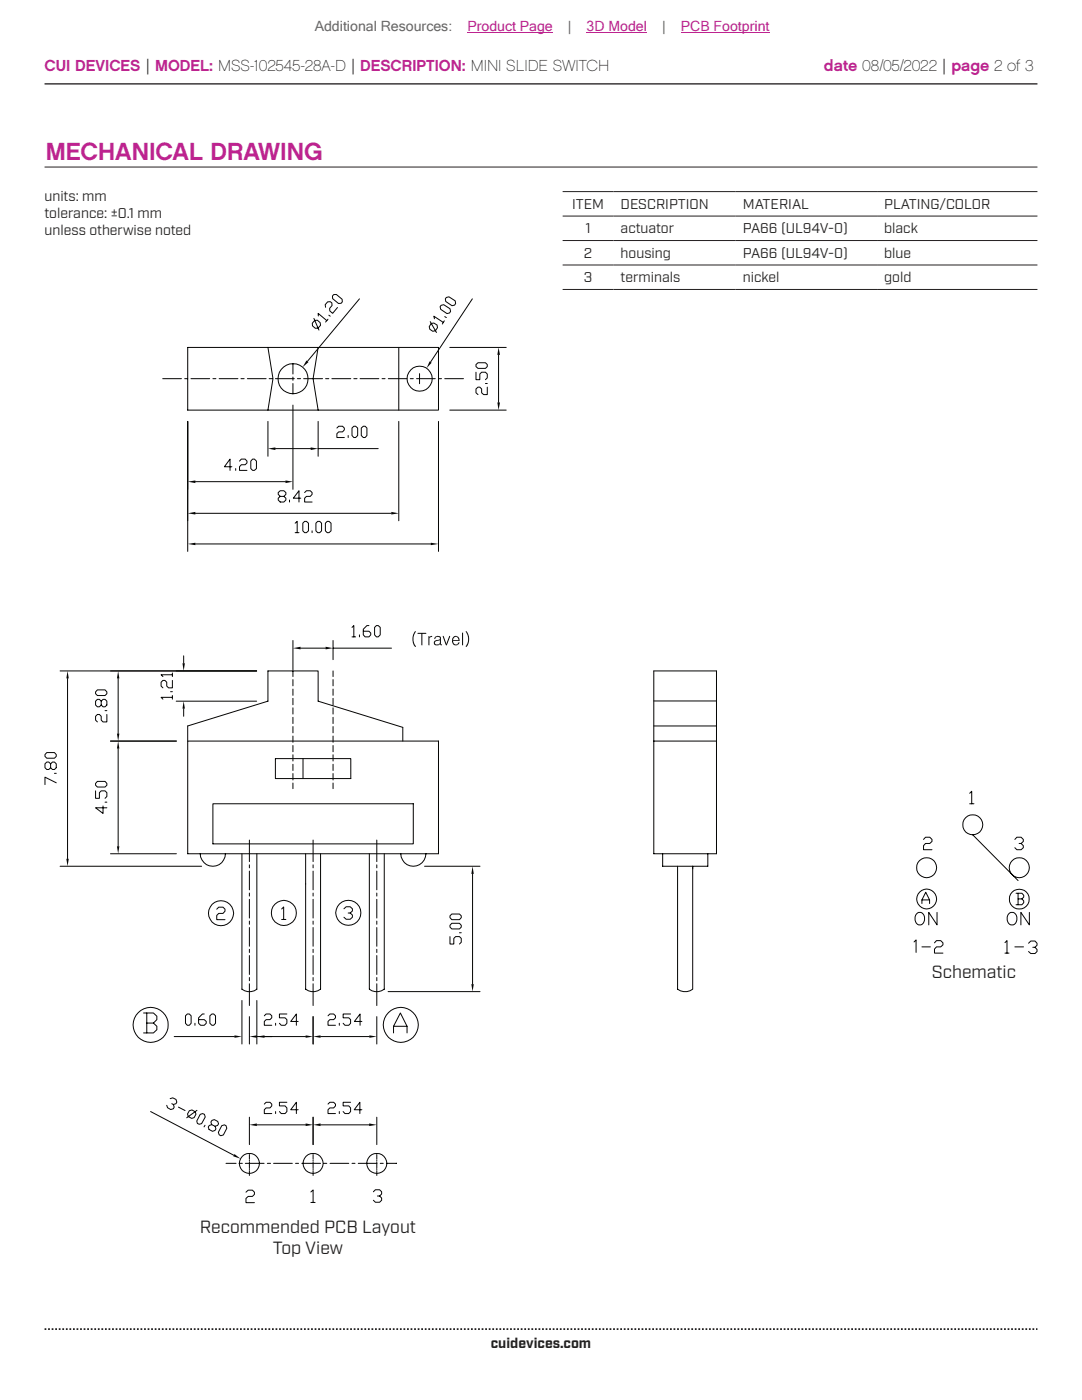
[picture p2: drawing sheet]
<svg xmlns="http://www.w3.org/2000/svg" width="216mm" height="279mm" viewBox="0 0 216 279" stroke-linecap="round" stroke-linejoin="round" font-family="sans-serif">
<path d="M8.9 16.7h198.1" fill="none" stroke="#231f20" stroke-width=".26"/>
<path d="M8.9 265.3h198.1" fill="none" stroke="#231f20" stroke-width=".35" stroke-dasharray=".4 .4 .4 .4 .4 .4" stroke-dashoffset=".7" stroke-linecap="butt"/>
<path d="M66.6 58.8h.5l1.2 .9v.5l-.2 .3-.6 .1-1.1-1-.1-.5zM71.7 59.6l-10.4 12.5M62.6 63.5l1 2.4M62.8 63.9h.5l.6 .5 .1 .5-.5 .6h-.6l-.5-.5-.1-.5zM63.5 63.1v-.6l1.7 1.5M65 61.3l-.1-.5 .5-.6h.5l.3 .2 .1 .6-.5 .5v.6l.6 .4 .9-1.1M65.5 63.7l-.5 .6M65.6 62.9l.3 .2" fill="none" stroke="#040503" stroke-width=".2"/>
<path d="M61.1 72l.4 .3-1.1 1z" fill="#040503"/>
<g fill="none" stroke="#040503" stroke-width=".2">
<path d="M58.5 72.6v2M58.5 75.3v.6M58.5 76.5v2.1M130.5 133.9h12.5M130.5 139.9h12.5M37.5 144.9v3M80.4 145.2v2.7"/>
<circle cx="58.5" cy="75.6" r="3"/>
</g>
<g fill="#040503">
<path d="M82.8 126a.23 .23 0 0 1 .2 .2 .23 .23 0 0 1-.3 .2l-.2 .8v.7l.5 1.1-.1 .1-.4-.3-.2-.9v-1z" fill-rule="evenodd"/>
<path d="M83.3 126.3l1.8 .1-.1 .1h-.7v2.3l-.2-.1v-2.2h-.7z" fill-rule="evenodd"/>
<path d="M85.5 126.9h.2v.3h.2l-.2 .2v1.4l-.2-.1z" fill-rule="evenodd"/>
<path d="M86.7 128l.4-.3h.7l-.6 .2a.37 .37 0 0 0-.4 .3 .37 .37 0 0 0 .3 .4h.6l-.2 .2h-.7l-.2-.4z" fill-rule="evenodd"/>
<path d="M86.9 127.1h.4l-.3 .1-.3 .3v-.1z" fill-rule="evenodd"/>
<path d="M86.9 127.1a.79 .79 0 0 1 1.1 .1l.1 1.4h-.9l.4-.1 .2-.2v-.6h-.7h.2a.32 .32 0 0 0 .5-.3 .32 .32 0 0 0-.5-.3z" fill-rule="evenodd"/>
<path d="M89.6 126.9l.2 .1-.6 1.8h-.2l-.1-.1z" fill-rule="evenodd"/>
<path d="M88.4 126.9l.1 .1 .6 1.5-.2 .2z" fill-rule="evenodd"/>
<path d="M91 128.6l.2-.1 .3-.3h.2l-.3 .4z" fill-rule="evenodd"/>
<path d="M90.2 127.7h1.3l-.1-.4-.4-.2h.4l.2 .3 .1 .5h-1.3l.2 .5 .2 .2h.6l-.6 .2-.5-.5z" fill-rule="evenodd"/>
<path d="M90.5 127.1l.4-.2 .5 .2h-.6l-.3 .2-.1 .4h-.2z" fill-rule="evenodd"/>
<path d="M92.9 126a.82 .82 0 0 1 .6 .8v.1a2.48 2.48 0 0 1-.1 1.8l-.3 .4h-.2l.5-1.3-.1-.9z" fill-rule="evenodd"/>
</g>
<g fill="#040503">
<path d="M85.8 127.1l.3-.2 .1 .1-.5 .2z"/>
<path d="M87.8 128.6l.4 .1-.2 .1z"/>
<path d="M92.2 126.3h.2v2.5l-.2-.1z"/>
</g>
<path d="M58.5 127.8v5.9M60 129.4h5M66.5 127.8v3.8M66.5 129.4h11.6" fill="none" stroke="#040503" stroke-width=".2"/>
<g fill="#040503">
<path d="M58.5 129.4l1.5-.3v.5z"/>
<path d="M65 129.1l1.5 .3-1.5 .2z"/>
</g>
<g fill="none" stroke="#040503" stroke-width=".2">
<path d="M37.5 84.1v19.8M79.6 84.1v19.8M39 102.4h39.1M58.5 133.9v1.1M58.5 135.6v1.3M58.5 137.5v1.3M58.5 139.4v1.3M66.5 133.9v1.1M66.5 135.6v1.3M66.5 137.5v1.3M66.5 139.4v1.3M70.2 125.2l.4-.4v2.3"/>
<path d="M70.2 127.1h.8M71.7 126.7v.4M73.6 124.8h-.4l-.7 .8v1.1l.4 .4h.7l.4-.4v-.4l-.4-.3h-1.1M74.7 125.2l.4-.4h.4l.4 .4v1.5l-.4 .4h-.4l-.4-.4zM37.5 144.9l16-5v-6h10v6l16.9 5.3M58.5 141.3v1.2M58.5 143.2v1.2M58.5 145v1.2M58.5 146.9v1.2M58.5 148.8v1.2M58.5 150.6v1.3M58.5 152.5v1.3"/>
<path d="M58.5 154.4v1.3M58.5 156.3v1.1M66.5 141.3v1.2M66.5 143.2v1.2M66.5 145v1.2M66.5 146.9v1.2M66.5 148.8v1.2M66.5 150.6v1.3M66.5 152.5v1.3M66.5 154.4v1.3M66.5 156.3v1.1"/>
</g>
<g fill="#040503">
<path d="M37.5 102.4l1.5-.2v.5z"/>
<path d="M78.1 102.2l1.5 .2-1.5 .3z"/>
</g>
<path d="M89.1 59.4l.5-.2 1.2 .8 .1 .6-.2 .3-.5 .1-1.3-.8v-.6zM94.3 59.6l-8.4 12.6M85.8 64.2l1.3 2.2M86 64.6l.6-.1 .6 .4 .1 .5-.4 .6-.5 .1-.6-.4-.2-.5zM86.7 63.6l-.1-.5 1.9 1.2M88 60.9l.5-.1 1.3 .8 .1 .5-.2 .4-.5 .1-1.3-.9-.1-.5zM88.7 64l-.4 .7M88.7 63.2l.4 .2M55.9 99.1l-.4-.4v-.4l.4-.4h.7l.4 .4v.4l-.4 .4h-.7l-.4 .3v.4l.4 .4h.7l.4-.4v-.4l-.4-.3M57.8 99.8v.4M60 99.4h-1.5l1.2-1.5v2.3M60.8 98.3l.3-.4h.8l.4 .4v.4l-.4 .4h-.8l-.3 .3v.8h1.5" fill="none" stroke="#040503" stroke-width=".2"/>
<path d="M85.7 72.1l.4 .3-1 1.1z" fill="#040503"/>
<g fill="none" stroke="#040503" stroke-width=".2">
<path d="M79.6 69.3v12.5M60.5 151.4v4M34 219.3l.5-.2 .6 .3 .2 .5-.2 .4-.5 .1-.3-.1M30.1 221.8l16.6 8.8M34.6 220.4l.2 .5-.2 .4-.5 .1-.7-.3-.1-.5M35.6 220.9l1.3 .7M37.8 221.7l.5-.2 .6 .4 .2 .5-.4 .6-.4 .2-.7-.4-.2-.5zM39.3 221.6l-2 1.5M39.9 222.4l.5-.2 .4 .2 .2 .5-.8 1.3-.5 .2-.3-.2-.1-.5zM40.9 224.6l-.2 .3M42.2 224.4l-.1-.5 .2-.3 .5-.2 .6 .4 .2 .5-.2 .3-.5 .2-.7-.4-.4 .2-.2 .3 .1 .5 .7 .4 .5-.2 .2-.3-.2-.5M44.3 224.7l.5-.2 .3 .2 .2 .5-.7 1.3-.5 .2-.4-.2-.1-.5z"/>
<path d="M49.8 230.4v1M49.8 231.6v.1M49.8 231.9v1.2M49.8 233.2v.2M49.8 233.6v1M62.5 230.4v1M62.5 231.6v.1M62.5 231.9v1.2M62.5 233.2v.2M62.5 233.6v1M75.2 230.4v1M75.2 231.6v.1"/>
<path d="M75.2 231.9v1.2M75.2 233.2v.2M75.2 233.6v1"/>
<circle cx="83.7" cy="75.6" r="2.51"/>
</g>
<path d="M46.8 230.3l1.2 .9-1.5-.4z" fill="#040503"/>
<path d="M62.5 223v5.4M64 224.5h9.7M75.2 223v5.4" fill="none" stroke="#040503" stroke-width=".2"/>
<g fill="#040503">
<path d="M62.5 224.5l1.5-.3v.5z"/>
<path d="M73.7 224.2l1.5 .3-1.5 .2z"/>
</g>
<path d="M70 220h-1.5v.7h1.1l.4 .4v.7l-.4 .4h-.8l-.3-.4M49.8 223v5.4M51.3 224.5h9.7M62.5 223v5.4M65.5 220.3l.3-.3h.8l.3 .3v.4l-.3 .4h-.8l-.3 .4v.7h1.4M67.7 221.8v.4M72.2 221.5h-1.5l1.1-1.5v2.2" fill="none" stroke="#040503" stroke-width=".2"/>
<g fill="#040503">
<path d="M49.8 224.5l1.5-.3v.5z"/>
<path d="M61 224.2l1.5 .3-1.5 .2z"/>
</g>
<g fill="none" stroke="#040503" stroke-width=".2">
<path d="M83.7 74.6v2M37.5 84.1v25.9M87.5 84.1v25.9M39 108.6h47M42.5 160.4h40v8h-40zM57.2 220h-1.4v.7h1.1l.3 .4v.7l-.3 .4h-.8l-.3-.4M45.1 232.2h2M47.7 232.2h.7M49 232.2h3.7M49.1 237.9l.4-.4h.9l.4 .4v.5l-.4 .4h-.9l-.4 .4v.8h1.7M52.7 220.3l.4-.3h.8l.3 .3v.4l-.3 .4h-.8l-.4 .4v.7h1.5M53.3 232.2h.7"/>
<path d="M54.6 232.2h3.7M55 221.8v.4M59 232.2h.6M59.5 221.5h-1.5l1.1-1.5v2.2M60.2 232.2h3.8M62 237.9l.5-.4v2.5M62 240h.9M64.6 232.2h.6M65.9 232.2h3.7M70.2 232.2h.6M71.5 232.2h3.7M74.5 237.8l.4-.4h.8l.5 .4v.5l-.5 .4h-.4"/>
<path d="M75.7 238.7l.5 .4v.4l-.5 .4h-.8l-.4-.4M75.9 232.2h.6M79.1 232.1l-2 .1"/>
<circle cx="49.8" cy="232.2" r="2"/>
<circle cx="62.5" cy="232.2" r="2"/>
<circle cx="75.2" cy="232.2" r="2"/>
</g>
<g fill="#040503">
<path d="M37.5 108.6l1.5-.3v.5z"/>
<path d="M86 108.3l1.5 .3-1.5 .2z"/>
</g>
<path d="M89.7 69.3h11.3M99.5 70.8v9.5M89.7 81.8h11.3M58.9 104.4l.4-.3v2.2M58.9 106.3h.8M60.4 104.4l.4-.3h.3l.4 .3v1.5l-.4 .4h-.3l-.4-.4zM62.3 105.9v.4M63 104.4l.4-.3h.4l.4 .3v1.5l-.4 .4h-.4l-.4-.4zM65.3 104.1h.4l.4 .3v1.5l-.4 .4h-.4l-.4-.4v-1.5z" fill="none" stroke="#040503" stroke-width=".2"/>
<g fill="#040503">
<path d="M99.5 69.3l.3 1.5h-.6z"/>
<path d="M99.2 80.3h.6l-.3 1.5z"/>
</g>
<g fill="none" stroke="#040503" stroke-width=".2">
<path d="M32.5 75.6h3.7M36.9 75.6h.6M37.5 69.3h50v12.5h-50zM38.1 75.6h3.7M42.5 75.6h.6M43.7 75.6h3.8M48.1 75.6h.6M49.4 75.6h3.7M53.5 69.3l1 6.3-1 6.2M53.7 75.6h.6M55 75.6h3.7M59.3 75.6h.7"/>
<path d="M60.6 75.6h3.8M63.5 69.3l-1 6.3 1 6.2M65 75.6h.6M66.2 75.6h3.8M70.6 75.6h.6M71.8 75.6h3.8M76.2 75.6h.6M77.5 75.6h3.7M81.9 75.6h.6M83.1 75.6h3.8M87.5 75.6h.6M88.7 75.6h3.8"/>
<path d="M95 72.8l.4-.4h1.5l.3 .4v.4l-.3 .3h-1.5l-.4-.3zM95 74.3v1.5h.7v-1.2l.4-.3h.8l.3 .3v.8l-.3 .4M96.9 76.5h.3M97.2 77.3v1.5h-.7l-.4-.4v-.8l-.4-.3h-.3l-.4 .3v.8l.4 .4M22 133.9h29.2M23.6 135.4v11M130.5 133.9v36.5h12.5v-36.5M22 147.9h13.2M37.5 147.9h50v22.5h-50zM55 151.4h15v4h-15zM130.5 147.9h12.5M193.5 158.3l.4-.4v2.5"/>
<path d="M39.9 170.4a2.51 2.51 0 0 0 2.6 2.5 2.51 2.51 0 0 0 2.5-2.5M61 176.4h.1M80 170.4a2.51 2.51 0 0 0 2.5 2.5 2.51 2.51 0 0 0 2.5-2.5M132.2 170.4v2.5h9v-2.5M138.2 172.9v.5M184 179.6h1.5M184.3 167.5l.4-.4h.8l.5 .4v.4l-.5 .4h-.8l-.4 .5v.8h1.7M193.5 160.4h.8M194.1 166.6l9 9.1M202.5 167.5l.4-.4h.8l.5 .4v.4l-.5 .4h-.4M202.7 178.3h1.2l.4 .4v.3l-.4 .4M203.1 179.4h.8l.4 .4v.4l-.4 .4h-1.2"/>
<path d="M203.1 178.3v2.3M203.7 168.3l.5 .5v.4l-.5 .4h-.8l-.4-.4M182.8 182.5a.91 .91 0 0 1 1.1-.4 .91 .91 0 0 1 .6 .9 1.1 1.1 0 0 1-.2 1.2 1.1 1.1 0 0 1-1.2 .3 1.53 1.53 0 0 1-.3-2zM184 180.3v-.7l.7-1.5 .8 1.5v.7M184 189h1.6M187 182.1v2.5l-1.7-2.5v2.5M200.5 188.1l.4-.4v2.5M200.5 190.2h.8M201.2 182.5a.93 .93 0 0 1 1.1-.4 .93 .93 0 0 1 .6 .9 1.11 1.11 0 0 1-.2 1.2 1.11 1.11 0 0 1-1.2 .3 1.53 1.53 0 0 1-.3-2zM202.5 189h1.7M205.2 188.2l.5-.4h.8l.4 .4v.4l-.4 .4h-.4M205.4 182.1v2.5l-1.7-2.5v2.5"/>
<path d="M206.5 189l.4 .5v.4l-.4 .4h-.8l-.5-.4M28.6 202.2h2l.7 .6v.7l-.7 .7M29.3 204.2h1.3l.7 .6v.7l-.7 .6h-2M29.3 202.2v3.9M78.5 206.1v-1.3l1.4-2.6 1.3 2.6v1.3M78.5 204.8h2.7"/>
<circle cx="184.9" cy="173.2" r="1.99"/>
<circle cx="184.9" cy="179.4" r="1.98"/>
<circle cx="194.1" cy="164.6" r="2"/>
<circle cx="203.4" cy="179.4" r="1.99"/>
<circle cx="203.4" cy="173.2" r="2"/>
<circle cx="30.1" cy="204.5" r="3.5"/>
<circle cx="80" cy="204.5" r="3.5"/>
</g>
<g fill="#040503">
<path d="M23.6 133.9l.2 1.5h-.5z"/>
<path d="M23.3 146.4h.5l-.2 1.5z"/>
</g>
<path d="M19.4 137.7h1.6l.3 .4v.3l-.3 .4h-1.6l-.3-.4v-.3zM20.2 139.9l.4-.3h.4l.3 .3v.8l-.3 .4h-.4l-.4-.4v-.8l-.4-.3h-.4l-.3 .3v.8l.3 .4h.4l.4-.4M21 141.8h.3M21.3 142.6v1.5h-.7l-.4-.4v-.7l-.4-.4h-.4l-.3 .4v.7l.3 .4M22 147.9h13.2M23.6 149.4v19.5M22 170.4h13.2" fill="none" stroke="#040503" stroke-width=".2"/>
<g fill="#040503">
<path d="M23.6 147.9l.2 1.5h-.5z"/>
<path d="M23.3 168.9h.5l-.2 1.5z"/>
</g>
<path d="M12 133.9h39.2M13.5 135.4v36M19.1 157.8v1.5h.7v-1.1l.4-.4h.8l.3 .4v.8l-.3 .3M19.4 155.9h1.6l.3 .4v.4l-.3 .4h-1.6l-.3-.4v-.4zM12 172.9h28.2M20.6 160.9v1.4l-1.5-1.1h2.2M21 160.1h.3" fill="none" stroke="#040503" stroke-width=".2"/>
<g fill="#040503">
<path d="M13.2 171.4h.5l-.2 1.5z"/>
<path d="M13.5 133.9l.2 1.5h-.5z"/>
</g>
<path d="M35.2 139.9h16M35.2 133.9h16M36.6 130.9v1.5M9.3 150.2h1.6l.3 .4v.4l-.3 .3h-1.6l-.3-.3v-.4zM10.1 152.4l.4-.3h.4l.3 .3v.8l-.3 .4h-.4l-.4-.4v-.8l-.4-.3h-.4l-.3 .3v.8l.3 .4h.4l.4-.4M10.9 154.3h.3M11.2 156.2l-2.2-1.1v1.5M36.6 141.4v1.6" fill="none" stroke="#040503" stroke-width=".2"/>
<g fill="#040503">
<path d="M36.4 132.4h.5l-.3 1.5z"/>
<path d="M36.6 139.9l.3 1.5h-.5z"/>
</g>
<g fill="none" stroke="#040503" stroke-width=".2">
<path d="M34 138h.4M34.4 139.2h-2.3l.4 .3M34.4 135.8v1.5h-.8l-.3-.4v-.7l-.4-.4h-.4l-.4 .4v.7l.4 .4M34.4 134.7h-2.3l.4 .3M34.4 134.3v.7M34.4 138.8v.7M130.5 144.9h12.5M48.3 170.4v27a2.45 2.45 0 0 0 3 0v-27M61 170.4v27a2.45 2.45 0 0 0 3 0v-27M73.7 170.4v27a2.45 2.45 0 0 0 3 0v-27M84.7 172.9h11.1M94.3 174.4v22"/>
<path d="M43.2 181.4l.4-.4h.9l.4 .4v.4l-.4 .5h-.9l-.4 .4v.8h1.7M56.2 181.4l.4-.4v2.5M56.2 183.5h.8M68.6 181.4l.5-.4h.8l.4 .4v.4l-.4 .4h-.4M69.9 182.2l.4 .4v.5l-.4 .4h-.8l-.5-.4M77.4 197.9h18.4"/>
<circle cx="44.1" cy="182.3" r="2.51"/>
<circle cx="56.6" cy="182.2" r="2.49"/>
<circle cx="69.5" cy="182.2" r="2.5"/>
</g>
<g fill="#040503">
<path d="M94.3 172.9l.2 1.5h-.4z"/>
<path d="M94.1 196.4h.4l-.2 1.5z"/>
</g>
<g fill="none" stroke="#040503" stroke-width=".2">
<path d="M49.8 167.6v4.4M49.8 172.6v.6M49.8 173.8v3.8M49.8 178.2v.6M49.8 179.5v3.7M62.5 167.6v4.4M62.5 172.6v.6M62.5 173.8v3.8M62.5 178.2v.6M62.5 179.5v3.7M75.2 167.6v4.4M75.2 172.6v.6"/>
<path d="M75.2 173.8v3.8M75.2 178.2v.6M75.2 179.5v3.7M135.2 172.9v24.5a2.52 2.52 0 0 0 3 0v-24.5M49.8 183.8v.7M49.8 185.1v3.7M49.8 189.5v.6M49.8 190.7v3.8M49.8 195.1v.6M49.8 196.3v4.4M62.5 183.8v.7M62.5 185.1v3.7"/>
<path d="M62.5 189.5v.6M62.5 190.7v3.8M62.5 195.1v.6M62.5 196.3v4.4M75.2 183.8v.7M75.2 185.1v3.7M75.2 189.5v.6M75.2 190.7v3.8M75.2 195.1v.6M75.2 196.3v4.4M89.8 182.8l.3-.4h1.6l.3 .4v.3l-.3 .4h-1.6l-.3-.4zM89.8 186.9v1.5h.8v-1.1l.3-.4h.8l.3 .4v.7l-.3 .4"/>
<path d="M90.1 184.3h1.6l.3 .4v.3l-.3 .4h-1.6l-.3-.4v-.3zM91.7 186.2h.3M49.8 202.9v5.5M51.3 206.9h9.7M62.5 202.9v5.5"/>
</g>
<g fill="#040503">
<path d="M49.8 206.9l1.5-.3v.5z"/>
<path d="M61 206.6l1.5 .3-1.5 .2z"/>
</g>
<path d="M52.7 202.7l.4-.3h.8l.3 .3v.4l-.3 .4h-.8l-.4 .4v.7h1.5M55 204.2v.4M57.2 202.4h-1.4v.7h1.1l.3 .4v.7l-.3 .4h-.8l-.3-.4M59.5 203.9h-1.5l1.1-1.5v2.2M62.5 202.9v5.5M64 206.9h9.7M75.2 202.9v5.5" fill="none" stroke="#040503" stroke-width=".2"/>
<g fill="#040503">
<path d="M62.5 206.9l1.5-.3v.5z"/>
<path d="M73.7 206.6l1.5 .3-1.5 .2z"/>
</g>
<path d="M48.3 199.7v8.7M51.3 199.7v8.7M34.8 206.9h12M52.8 206.9h1.5M65.5 202.7l.3-.3h.8l.3 .3v.4l-.3 .4h-.8l-.3 .4v.7h1.4M67.7 204.2v.4M70 202.4h-1.5v.7h1.1l.4 .4v.7l-.4 .4h-.8l-.3-.4M72.2 203.9h-1.5l1.1-1.5v2.2" fill="none" stroke="#040503" stroke-width=".2"/>
<g fill="#040503">
<path d="M51.3 206.9l1.5-.3v.5z"/>
<path d="M46.8 206.6l1.5 .3-1.5 .2z"/>
</g>
<path d="M37.5 84.1v13.6M39 96.1h18M58.5 80.8v16.9M37 202.7l.4-.3h.4l.3 .3v1.5l-.3 .4h-.4l-.4-.4zM38.9 204.2v.4M40.8 202.4h-.4l-.8 .7v1.1l.4 .4h.8l.4-.4v-.3l-.4-.4h-1.2M41.9 202.7l.4-.3h.3l.4 .3v1.5l-.4 .4h-.3l-.4-.4z" fill="none" stroke="#040503" stroke-width=".2"/>
<g fill="#040503">
<path d="M37.5 96.1l1.5-.2v.5z"/>
<path d="M57 95.9l1.5 .2-1.5 .3z"/>
</g>
<path d="M46.3 93.2h-1.5l1.1-1.6v2.3M47 93.5v.4M47.8 92l.4-.4h.7l.4 .4v.4l-.4 .3h-.7l-.4 .5v.7h1.5M50.4 91.6h.4l.4 .4v1.5l-.4 .4h-.4l-.4-.4v-1.5zM53.5 84.1v7M55 89.5h7M63.5 84.1v7M63.5 89.5h12" fill="none" stroke="#040503" stroke-width=".2"/>
<g fill="#040503">
<path d="M53.5 89.5l1.5-.2v.5z"/>
<path d="M62 89.3l1.5 .2-1.5 .3z"/>
</g>
<path d="M67.2 85.4l.4-.3h.7l.4 .3v.4l-.4 .4h-.7l-.4 .4v.7h1.5M69.5 86.9v.4M70.2 85.4l.4-.3h.4l.4 .3v1.5l-.4 .4h-.4l-.4-.4zM72.1 85.4l.4-.3h.4l.3 .3v1.5l-.3 .4h-.4l-.4-.4zM182.4 188l.4-.4v2.5M186.5 188.2l.4-.5h.8l.5 .5v.4l-.5 .4h-.8l-.4 .4v.8h1.7" fill="none" stroke="#040503" stroke-width=".2"/>
<path d="M8.9 33.3h198.1M112.3 38.2h94.7M112.3 43.1h94.7M112.3 48h94.7M112.3 52.9h94.7M112.3 57.8h94.7" fill="none" stroke="#231f20" stroke-width=".2"/>
<path d="M93.3 6.5h17M117.1 6.5h12M135.8 6.5h17.8" fill="none" stroke="#bd238f" stroke-width=".2"/>
<text font-size="4.9" fill="#bd238f" x="9.1" y="31.9">MECHANICAL DRAWING</text>
<g font-size="3.5" fill="#231f20">
<text x="185.9" y="195.1">Schematic</text>
<text x="39.9" y="246">Recommended PCB Layout</text>
<text x="54.4" y="250.2">Top View</text>
</g>
<g font-size="3.2" fill="#bd238f">
<text x="8.9" y="14.3">CUI DEVICES | MODEL: MSS-102545-28A-D | DESCRIPTION: MINI SLIDE SWITCH</text>
<text x="164.4" y="14.3">date 08/05/2022 | page 2 of 3</text>
</g>
<g font-size="2.8" fill="#63676b">
<text x="62.8" y="6.1">Additional Resources:</text>
<text x="113.3" y="6.1">|</text>
<text x="132.1" y="6.1">|</text>
</g>
<g font-size="2.8" fill="#bd238f">
<text x="93.3" y="6.1">Product Page</text>
<text x="117.1" y="6.1">3D Model</text>
<text x="135.8" y="6.1">PCB Footprint</text>
</g>
<g font-size="2.8" fill="#231f20">
<text x="8.9" y="40.2">units: mm</text>
<text x="114.2" y="41.7">ITEM</text>
<text x="123.8" y="41.7">DESCRIPTION</text>
<text x="148.2" y="41.7">MATERIAL</text>
<text x="176.4" y="41.7">PLATING/COLOR</text>
<text x="8.9" y="43.6">tolerance: ±0.1 mm</text>
<text x="8.9" y="47">unless otherwise noted</text>
<text x="116.8" y="46.6">1</text>
<text x="123.8" y="46.6">actuator</text>
<text x="148.2" y="46.6">PA66 (UL94V-0)</text>
<text x="176.4" y="46.6">black</text>
<text x="116.5" y="51.5">2</text>
<text x="123.8" y="51.5">housing</text>
<text x="148.2" y="51.5">PA66 (UL94V-0)</text>
<text x="176.4" y="51.5">blue</text>
<text x="116.5" y="56.4">3</text>
<text x="123.8" y="56.4">terminals</text>
<text x="148.2" y="56.4">nickel</text>
<text x="176.4" y="56.4">gold</text>
<text x="97.9" y="269">cuidevices.com</text>
</g>
</svg>
